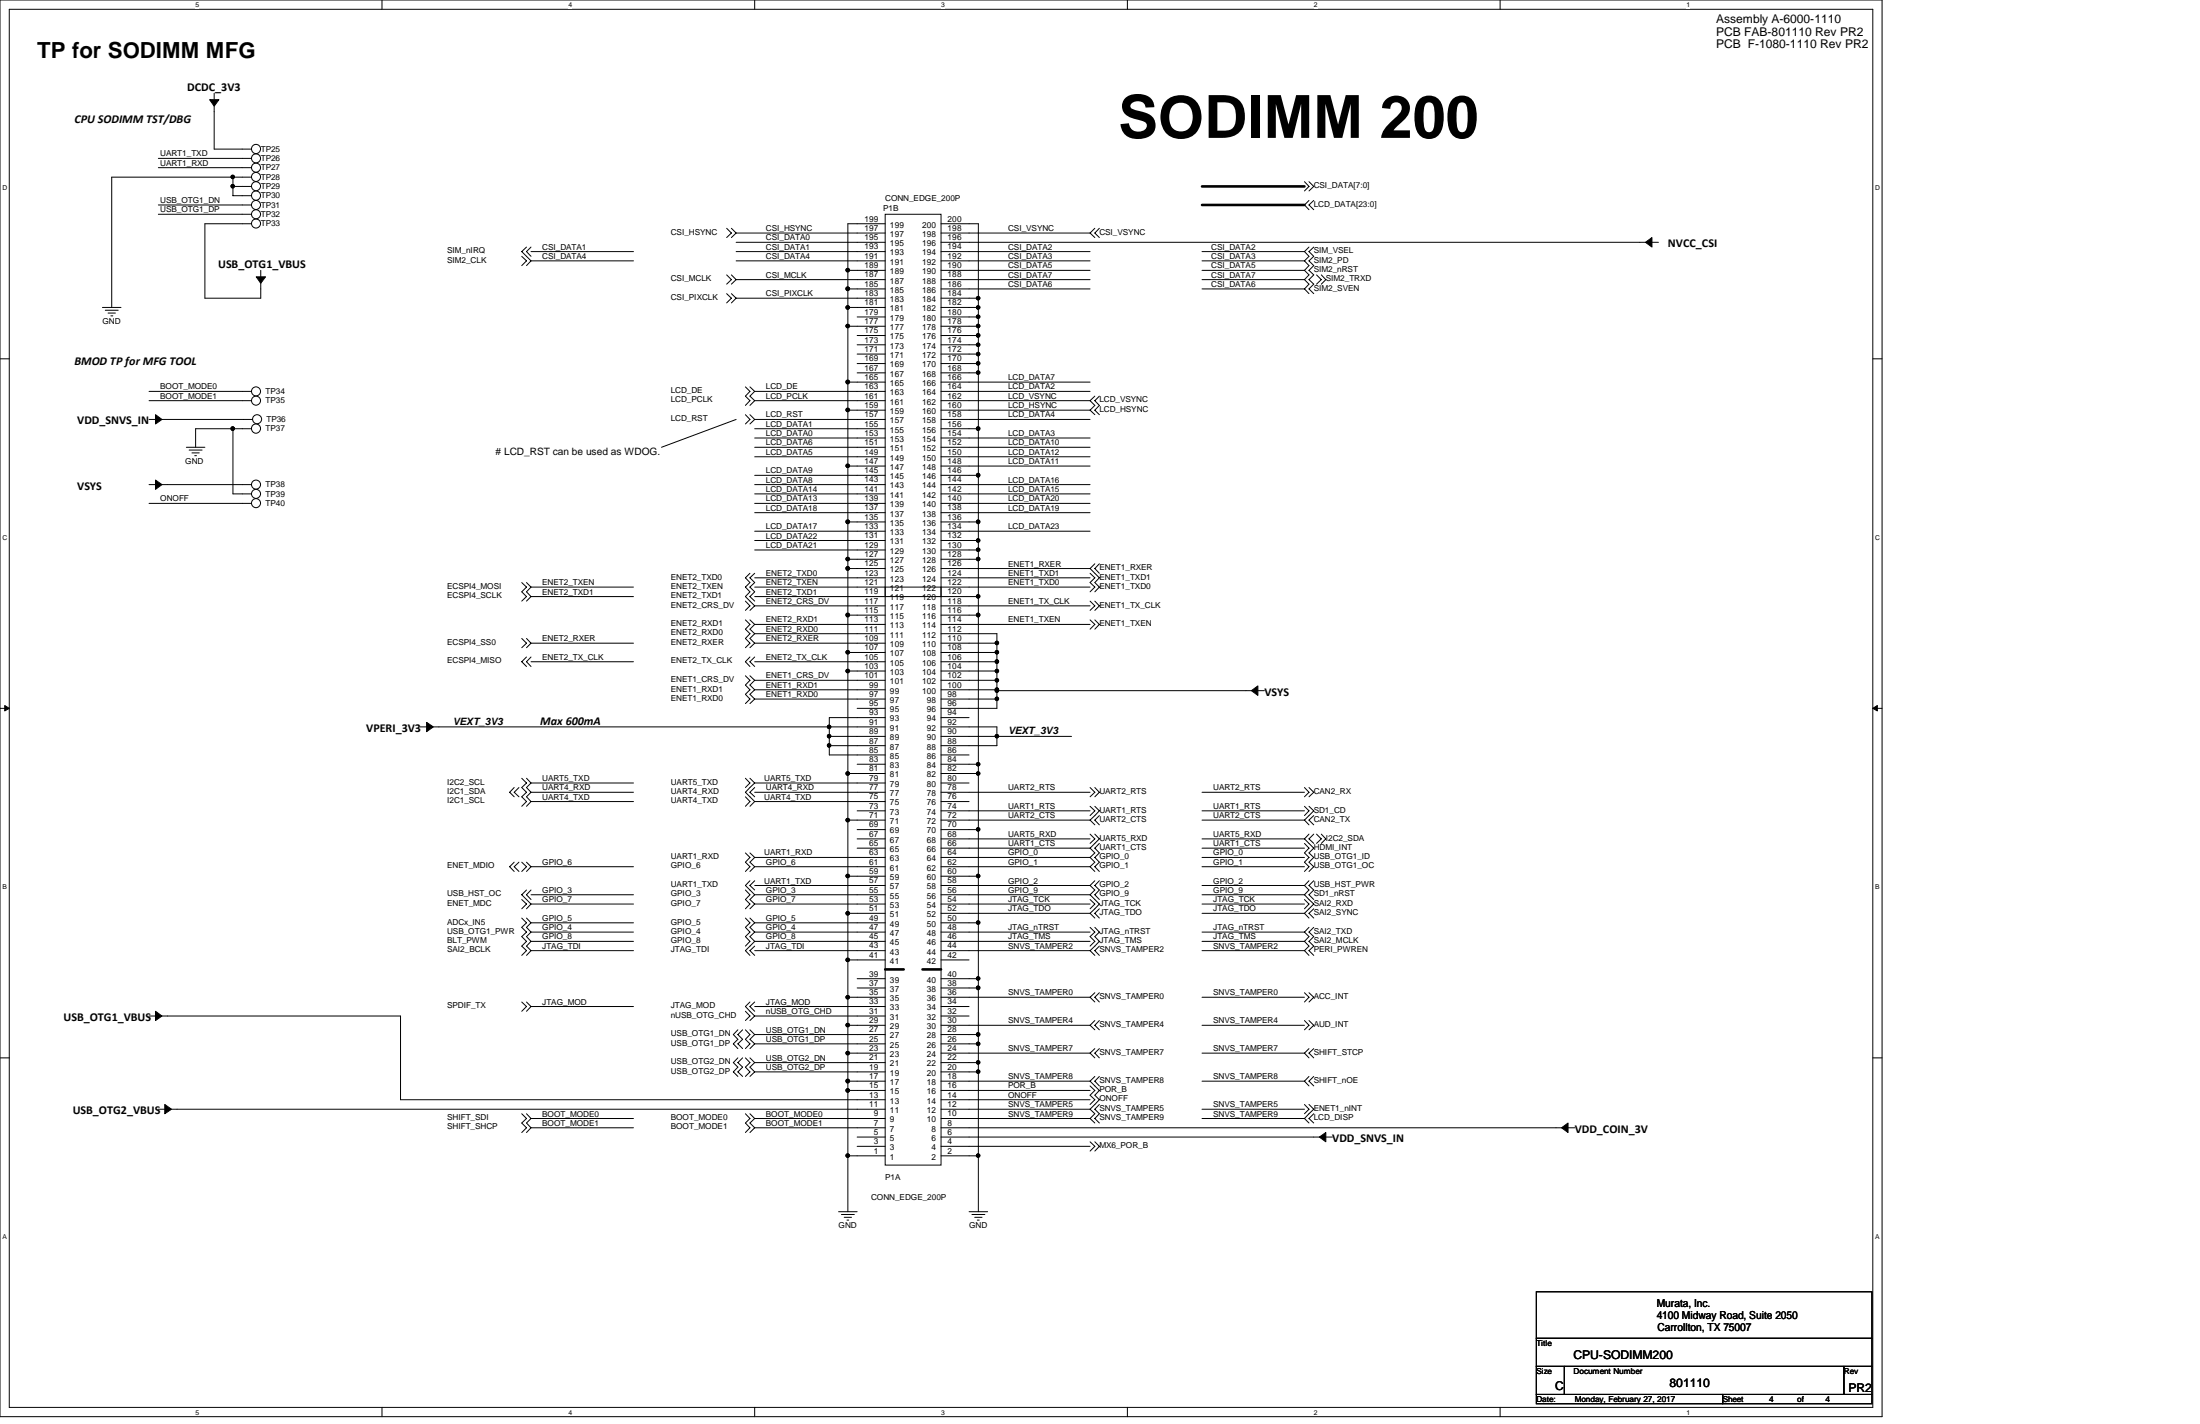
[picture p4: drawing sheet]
<svg xmlns="http://www.w3.org/2000/svg" width="432mm" height="279mm" viewBox="0 0 432 279" stroke-linecap="round" stroke-linejoin="round" font-family="sans-serif">
<path d="M0 0h369.4v278h-369.4zM1.8 1.8h365.8v274.3h-365.8z" fill="none" stroke="#000" stroke-width=".2"/>
<g fill="#fff">
<path d="M38.4 .2h.7v1.5h-.7z"/>
<path d="M38.4 276.4h.7v1.4h-.7z"/>
</g>
<path d="M75 0v1.8M75 276.1v1.9" fill="none" stroke="#000" stroke-width=".2"/>
<g fill="#fff">
<path d="M111.5 .2h.8v1.5h-.8z"/>
<path d="M111.5 276.4h.8v1.4h-.8z"/>
</g>
<path d="M148.1 0v1.8M148.1 276.1v1.9" fill="none" stroke="#000" stroke-width=".2"/>
<g fill="#fff">
<path d="M184.7 .2h.7v1.5h-.7z"/>
<path d="M184.7 276.4h.7v1.4h-.7z"/>
</g>
<path d="M221.3 0v1.8M221.3 276.1v1.9" fill="none" stroke="#000" stroke-width=".2"/>
<g fill="#fff">
<path d="M257.9 .2h.7v1.5h-.7z"/>
<path d="M257.9 276.4h.7v1.4h-.7z"/>
</g>
<path d="M294.4 0v1.8M294.4 276.1v1.9" fill="none" stroke="#000" stroke-width=".2"/>
<g fill="#fff">
<path d="M331 .2h.7v1.5h-.7z"/>
<path d="M331 276.4h.7v1.4h-.7z"/>
<path d="M.5 36.1h.9v1.5h-.9z"/>
<path d="M368 36.1h1v1.5h-1z"/>
<path d="M.5 104.7h.9v1.5h-.9z"/>
<path d="M368 104.7h1v1.5h-1z"/>
</g>
<path d="M0 70.4h1.8M367.6 70.4h1.8" fill="none" stroke="#000" stroke-width=".2"/>
<g fill="#fff">
<path d="M.5 173.3h.8v1.5h-.8z"/>
<path d="M368 173.3h.9v1.5h-.9z"/>
</g>
<path d="M0 139h1.8M367.6 139h1.8" fill="none" stroke="#000" stroke-width=".2"/>
<path d="M.9 138.4l.9 .6-.9 .5zM367.6 139l.9-.6v1.1z" fill="#000" stroke="#000" stroke-width=".2"/>
<g fill="#fff">
<path d="M.5 241.9h.8v1.4h-.8z"/>
<path d="M368 241.9h.9v1.4h-.9z"/>
</g>
<g fill="none" stroke="#000" stroke-width=".2">
<path d="M42 18.3v2M31.1 31.1h18.3M31.1 32.9h18.3M42 20.7v8.6h7.4M45.7 34.8v1.8h3.7M45.7 36.6v1.8h3.7M49.4 34.8h-27.5v25.5M256 35.6l.9 1-.9 .9M256.9 39.3l-.9 .9 .9 .9M256.9 35.6l1 1-1 .9M257.9 39.3l-1 .9 1 .9M31.1 42h18.3"/>
<path d="M31.1 40.2h18.3M49.4 43.9h-9.2v14.6h11v-3.1M51.2 53v2M102.4 50.3l.9 .9-.9 .9M103.3 48.5l-.9 .9 1.8 1.8M104.2 48.5l-.9 .9 .9 .9M104.2 51.2h20.1M104.2 49.4h20.1M104.2 51.2l-.9 .9M142.6 44.8l1 .9-1 .9M142.6 53.9l1 1-1 .9M142.6 57.6l1 .9-1 .9"/>
<path d="M143.6 44.8l.9 .9M143.6 53.9l.9 1M143.6 57.6l.9 .9M144.5 45.7l-.9 .9M144.5 54.9l-.9 .9M144.5 58.5l-.9 .9M144.5 58.5h29.2M144.5 45.7h29.2M144.5 51.2h29.2M144.5 54.9h29.2M144.5 49.4h29.2M144.5 47.5h29.2"/>
<path d="M173.7 42h11v75.1h-11zM173.7 56.7h-7.3v3.6M173.7 53h-7.3v3.7M173.7 43.9h-7.3v9.1M184.7 58.5h7.3v1.8M184.7 43.9h7.3v14.6M184.7 45.7h29.3M184.7 51.2h29.3M184.7 54.9h29.3M184.7 49.4h29.3M184.7 56.7h29.3M184.7 53h29.3"/>
<path d="M184.7 47.5h138.4M214 45.7l.9 .9M214.9 44.8l-.9 .9M215.8 44.8l-.9 .9 .9 .9M235.9 51.2h20.1M235.9 54.9h20.1M235.9 49.4h20.1M235.9 56.7h20.1M235.9 53h20.1M256 49.4l.9 .9-.9 .9M256 51.2l.9 .9-.9 .9M256 54.9l.9 .9-.9 .9"/>
<path d="M256 53l.9 .9-.9 1M256 56.7l.9 .9M256.9 48.5l-.9 .9M257.9 48.5l-1 .9 1 .9-1 .9 1 .9-1 .9 1 .9-1 1 1 .9-1 .9 1 .9M258.4 53.9l.9 1-.9 .9M259.3 53.9l.9 1-.9 .9M323.5 47.5h2M20.1 60.3h3.6M20.7 60.9h2.5M21.2 61.4h1.5M21.8 62h.3M29.3 78.6h20.1"/>
<path d="M29.3 76.8h20.1M146.3 75.9l.9 .9-.9 .9 .9 .9-.9 .9M147.2 75.9l.9 .9M148.1 78.6h25.6M148.1 76.8h25.6M148.1 76.8l-.9 .9 .9 .9M148.1 78.6l-.9 .9M166.4 60.3v20.2M166.4 64h7.3M166.4 60.3h7.3M166.4 75h7.3M168.2 62.2h5.5"/>
<path d="M168.2 67.7h5.5M168.2 65.8h5.5M168.2 73.2h5.5M168.2 71.3h5.5M168.2 69.5h5.5M184.7 73.2h7.3v10.9M184.7 71.3h7.3v1.9M184.7 69.5h7.3v1.8M184.7 60.3h7.3v1.9M184.7 78.6h29.3M184.7 76.8h29.3M184.7 75h29.3"/>
<path d="M184.7 62.2h7.3M184.7 67.7h7.3M184.7 65.8h7.3M192 62.2v7.3M192 64h-7.3M214 78.6l.9 .9-.9 1M214.9 77.7l-.9 .9M215.8 77.7l-.9 .9 .9 .9-.9 1 .9 .9M29.3 82.3h2M29.3 95.1h2M29.3 98.8h20.1M31.6 82.3h18"/>
<path d="M31.6 95.1h17.8M36.6 87.8h3.6M37.1 88.3h2.6M37.7 88.9h1.4M38.2 89.4h.4M45.7 84.1v12.8h3.7M49.4 84.1h-11v3.7M144.5 82.3l-14.7 5.5M146.3 81.4l.9 .9-.9 .9M147.2 81.4l.9 .9M148.1 82.3h25.6M148.1 84.1h25.6"/>
<path d="M148.1 95.1h25.6M148.1 96.9h25.6M148.1 98.8h25.6M148.1 85.9h25.6M148.1 89.6h25.6M148.1 93.3h25.6M148.1 87.8h25.6M148.1 82.3l-.9 .9M173.7 80.5h-7.3v10.9M173.7 91.4h-7.3v11M184.7 84.1h7.3v9.2M184.7 93.3h7.3v9.1"/>
<path d="M184.7 82.3h29.3M184.7 95.1h29.3M184.7 96.9h29.3M184.7 98.8h29.3M184.7 80.5h29.3M184.7 85.9h29.3M184.7 89.6h29.3M184.7 91.4h29.3M184.7 87.8h29.3M214 80.5l.9 .9M102.4 114.3l.9 .9-.9 .9 .9 1-.9 .8M103.3 114.3l.9 .9"/>
<path d="M104.2 115.2h20.1M104.2 117.1h20.1M104.2 115.2l-.9 .9 .9 1M104.2 117.1l-.9 .8M146.3 117.9l.9 1-.9 .9M147.2 112.5l-.9 .9 .9 .9-.9 .9 .9 .9-.9 1 1.8 1.8M148.1 112.5l-.9 .9 .9 .9-.9 .9 .9 .9-.9 1 .9 .8M148.1 100.6h25.6M148.1 113.4h25.6M148.1 115.2h25.6M148.1 118.9h25.6M148.1 117.1h25.6"/>
<path d="M148.1 104.2h25.6M148.1 107.9h25.6M148.1 106h25.6M148.1 118.9l-.9 .9M166.4 111.6v9.1M166.4 111.6h7.3M173.7 115.2h11v113.4h-11zM173.7 102.4h-7.3v7.3M173.7 109.7h-7.3v1.9M184.7 102.4h7.3v3.6M184.7 106h7.3v1.9M184.7 100.6h29.3"/>
<path d="M184.7 111.6h29.3M184.7 113.4h29.3M184.7 115.2h29.3M184.7 118.9h29.3M184.7 109.7h7.3M184.7 117.1h7.3M184.7 104.2h29.3M192 107.9h-7.3M192 107.9v43.9M214 111.6l1.8 1.8-.9 .9 .9 .9-.9 .9M214 112.5l.9 .9-.9 .9 .9 .9-.9 .9M214 117.9l.9 1-.9 .9"/>
<path d="M214.9 110.6l-.9 1M214.9 117.9l.9 1-.9 .9M215.8 110.6l-.9 1 .9 .9M102.4 125.3l.9 .9-.9 .9M103.3 128.9l-.9 .9 .9 1M103.3 125.3l.9 .9M104.2 128.9l-.9 .9 .9 1M104.2 129.8h20.1M104.2 126.2h20.1M104.2 126.2l-.9 .9M146.3 132.6l.9 .9-.9 .9 .9 .9-.9 .9 .9 1-.9 .8M146.3 121.6l.9 .9-.9 1 .9 .8-.9 1 .9 .9-.9 .9"/>
<path d="M147.2 128.9l-.9 .9 .9 1M147.2 132.6l.9 .9M147.2 121.6l.9 .9M148.1 128.9l-.9 .9 .9 1M148.1 135.3h25.6M148.1 122.5h25.6M148.1 137.2h25.6M148.1 129.8h25.6M148.1 133.5h25.6M148.1 126.2h25.6M148.1 124.3h25.6M148.1 135.3l-.9 .9 .9 1"/>
<path d="M148.1 137.2l-.9 .8M148.1 133.5l-.9 .9 .9 .9M148.1 124.3l-.9 1 .9 .9M148.1 126.2l-.9 .9M148.1 122.5l-.9 1 .9 .8M168.2 139h5.5M173.7 120.7h-7.3v7.3M173.7 128h-7.3v3.7M173.7 131.7h-7.3v20.1M184.7 135.3h11M184.7 122.5h29.3M184.7 124.3h11v14.7h-11"/>
<path d="M184.7 137.2h11M184.7 120.7h7.3M184.7 128h11M184.7 129.8h11M184.7 131.7h11M184.7 133.5h11M184.7 126.2h11M195.7 135.5h50.1M214 121.6l.9 .9-.9 .9M214.9 121.6l.9 .9-.9 .9M246.2 135.5h2M82.5 142.6h2"/>
<path d="M84.8 142.6h88.9M100.9 154.5l-.9 1 .9 .8M101.9 154.5l-1 1 1 .8M102.4 152.7l.9 .9-.9 .9 .9 1-.9 .8 .9 1-.9 .9M103.3 152.7l.9 .9M104.2 157.3h20.1M104.2 153.6h20.1M104.2 155.5h20.1M104.2 153.6l-.9 .9 .9 1M104.2 155.5l-.9 .8 .9 1M104.2 157.3l-.9 .9M146.3 156.3l.9 1-.9 .9"/>
<path d="M146.3 152.7l.9 .9-.9 .9M147.2 152.7l.9 .9M148.1 154.5l-.9 1 .9 .8M148.1 157.3h25.6M148.1 153.6h25.6M148.1 155.5h25.6M148.1 153.6l-1.8 1.9 1.8 1.8M148.1 157.3l-.9 .9M162.8 146.3h10.9M162.8 144.5h10.9M168.2 159.1h5.5M168.2 149.9h5.5"/>
<path d="M173.7 151.8h-7.3v9.1M173.7 140.8h-10.9v7.3h10.9M184.7 151.8h7.3v11M184.7 142.6h11v1.9h-11M184.7 157.3h5.5M184.7 153.6h5.5M184.7 159.1h29.3M184.7 155.5h29.3M184.7 148.1h5.5M184.7 149.9h7.3M184.7 140.8h5.5M210.3 144.5h-14.6v1.8h-11"/>
<path d="M214 154.5l.9 1-.9 .8M214 158.2l.9 .9-.9 .9M214.9 154.5l.9 1-.9 .8M214.9 158.2l.9 .9-1.8 1.8M235.9 159.1h20.1M235.9 155.5h20.1M256 158.2l.9 .9-.9 .9M256 154.5l.9 1-.9 .8M256.9 158.2l1 .9-1.9 1.8M256.9 154.5l1 1-1 .8M100.9 169.2l-.9 .9 .9 .9M101.9 169.2l-1 .9 1 .9"/>
<path d="M102.4 176.5l.9 .9-.9 .9M102.4 169.2l.9 .9-.9 .9M103.3 174.6l-.9 1 1.8 1.8M103.3 169.2l.9 .9M104.2 174.6l-.9 1 .9 .9M104.2 177.4h20.1M104.2 175.6h20.1M104.2 170.1h20.1M104.2 177.4l-.9 .9M104.2 170.1l-.9 .9M146.3 174.6l.9 1-.9 .9 .9 .9-.9 .9M146.3 167.4l.9 .8-.9 1 .9 .9-.9 .9"/>
<path d="M147.2 172.8l-.9 .9 1.8 1.9M147.2 167.4l.9 .8M148.1 172.8l-.9 .9 .9 .9M148.1 177.4h25.6M148.1 175.6h25.6M148.1 168.2h25.6M148.1 170.1h25.6M148.1 173.7h25.6M148.1 175.6l-.9 .9 .9 .9M148.1 177.4l-.9 .9M148.1 168.2l-.9 1 .9 .9M148.1 170.1l-.9 .9"/>
<path d="M168.2 166.4h5.5M168.2 164.6h5.5M168.2 162.8h5.5M173.7 160.9h-7.3v11M173.7 171.9h-7.3v7.3M173.7 179.2h-7.3v9.1M184.7 162.8h7.3v9.1M184.7 171.9h7.3v9.2M184.7 177.4h29.3M184.7 175.6h29.3M184.7 166.4h29.3M184.7 160.9h29.3"/>
<path d="M184.7 179.2h29.3M184.7 168.2h29.3M184.7 170.1h29.3M184.7 173.7h29.3M184.7 164.6h29.3M214 160.9l.9 .9M214 166.4l.9 .9-.9 .9M214 168.2l.9 1-.9 .9M214 170.1l.9 .9M214 173.7l.9 .9-.9 1M214 175.6l1.8 1.8-1.8 1.8M214 179.2l.9 .9"/>
<path d="M214 176.5l.9 .9-.9 .9M214 163.7l.9 .9-.9 .9M214.9 172.8l-.9 .9M214.9 163.7l.9 .9-1.8 1.8M215.8 160l-.9 .9 .9 .9M215.8 165.5l-.9 .9 .9 .9-.9 .9 .9 1-.9 .9 .9 .9M215.8 172.8l-.9 .9 .9 .9-.9 1 .9 .9M215.8 178.3l-.9 .9 .9 .9M235.9 177.4h20.1M235.9 175.6h20.1M235.9 166.4h20.1M235.9 160.9h20.1"/>
<path d="M235.9 179.2h20.1M235.9 168.2h20.1M235.9 170.1h20.1M235.9 173.7h20.1M235.9 164.6h20.1M256 165.5l.9 .9-.9 .9 .9 .9-.9 1 .9 .9-.9 .9M256 176.5l.9 .9-.9 .9M256 164.6l1.9 1.8-1 .9 1 .9-1 1 1 .9-1 .9M256 160.9l.9 .9M256 175.6l1.9 1.8-1.9 1.8M256 179.2l.9 .9M256 173.7l.9 .9-.9 1"/>
<path d="M256.9 172.8l-.9 .9M256.9 163.7l-.9 .9M257.9 160l-1 .9 1 .9M257.9 178.3l-1 .9 1 .9M257.9 172.8l-1 .9 1 .9-1 1 1 .9M257.9 163.7l-1 .9 1 .9M258.4 163.7l.9 .9-.9 .9M259.3 163.7l.9 .9-.9 .9M29.3 199.4h2M31.6 199.4h47v16.4h95.1M102.4 180.1l.9 1-.9 .9 .9 .9-.9 .9 .9 .9-.9 .9 .9 .9-.9 1M102.4 196.6l.9 .9-.9 .9"/>
<path d="M103.3 196.6l.9 .9M103.3 180.1l.9 1M104.2 197.5h20.1M104.2 186.5h20.1M104.2 184.7h20.1M104.2 182.9h20.1M104.2 181.1h20.1M104.2 184.7l-.9 .9 .9 .9M104.2 186.5l-.9 1M104.2 197.5l-.9 .9M104.2 181.1l-.9 .8 .9 1M104.2 182.9l-.9 .9 .9 .9"/>
<path d="M146.3 180.1l.9 1-.9 .9 .9 .9-.9 .9 .9 .9-.9 .9M146.3 198.4l.9 1-.9 .8M147.2 196.6l-.9 .9 1.8 1.9M147.2 180.1l.9 1M148.1 196.6l-.9 .9 .9 .9M148.1 185.6l-.9 .9 .9 1M148.1 197.5h25.6M148.1 186.5h25.6M148.1 184.7h25.6M148.1 182.9h25.6M148.1 181.1h25.6M148.1 199.4h25.6"/>
<path d="M148.1 184.7l-1.8 1.8 .9 1M148.1 182.9l-.9 .9 .9 .9M148.1 181.1l-.9 .9 .9 .9M148.1 199.4l-.9 .8M168.2 193.8h5.5M168.2 192h5.5M173.7 188.3h-7.3v7.4M173.7 195.7h-7.3v5.5M184.7 181.1h7.3v10.9M184.7 192h7.3v1.8M184.7 193.8h7.3v9.2M184.7 197.5h5.5"/>
<path d="M184.7 186.5h29.3M184.7 184.7h29.3M184.7 182.9h29.3M184.7 199.4h5.5M184.7 195.7h29.3M184.7 188.3h5.5M214 186.5l.9 1M214 195.7l.9 .9M214 182l.9 .9-.9 .9 .9 .9-.9 .9M214.9 194.8l-.9 .9M214.9 182l.9 .9-.9 .9 .9 .9-1.8 1.8M215.8 185.6l-.9 .9 .9 1"/>
<path d="M215.8 194.8l-.9 .9 .9 .9M235.9 186.5h20.1M235.9 184.7h20.1M235.9 182.9h20.1M235.9 195.7h20.1M256 194.8l.9 .9-.9 .9M256 182.9l.9 .9-.9 .9M256 184.7l.9 .9-.9 .9M256 186.5l.9 1M256.9 182l-.9 .9M256.9 194.8l1 .9-1 .9M257.9 182l-1 .9 1 .9-1 .9 1 .9-1 .9 1 1"/>
<path d="M0 207.6h1.8M31.1 217.6h2M33.4 217.6h140.3M102.4 218.5l.9 1-.9 .8 .9 1-.9 .9M103.3 218.5l.9 1M104.2 219.5h20.1M104.2 219.5l-.9 .8 .9 1M144.8 207.6l-.9 .9 .9 .9-.9 .9 .9 .9M144.8 202.1l-.9 .9 .9 .9-.9 .9 .9 .9M145.8 207.6l-1 .9 1 .9-1 .9 1 .9M145.8 202.1l-1 .9 1 .9-1 .9 1 .9M146.3 218.5l.9 1-.9 .8 .9 1-.9 .9"/>
<path d="M146.3 207.6l.9 .9-.9 .9 .9 .9-.9 .9M146.3 202.1l.9 .9-.9 .9 .9 .9-.9 .9M147.2 218.5l.9 1M147.2 207.6l.9 .9M147.2 202.1l.9 .9M148.1 219.5h25.6M148.1 210.3h25.6M148.1 208.5h25.6M148.1 204.8h25.6M148.1 203h25.6M148.1 219.5l-.9 .8 .9 1M148.1 210.3l-.9 .9"/>
<path d="M148.1 208.5l-.9 .9 .9 .9M148.1 204.8l-.9 .9M148.1 203l-.9 .9 .9 .9M166.4 206.6v5.5M166.4 214v23.7M166.4 206.6h7.3M166.4 214h7.3M173.7 201.2h-7.3v5.4M173.7 212.1h-7.3v1.9M184.7 208.5h7.3v1.8M184.7 210.3h7.3v16.5M184.7 203h7.3v1.8"/>
<path d="M184.7 204.8h7.3v3.7M184.7 217.6h29.3M184.7 219.5h29.3M184.7 206.6h29.3M184.7 215.8h29.3M184.7 214h29.3M184.7 201.2h29.3M184.7 212.1h29.3M214 201.2l.9 .9M214 206.6l.9 1M214 212.1l1.8 1.9-.9 .9 .9 .9-1.8 1.8M214 217.6l.9 .9"/>
<path d="M214 219.5l.9 .8M214 213.1l.9 .9-.9 .9 .9 .9-.9 .9M214.9 200.2l-.9 1M214.9 205.7l-.9 .9M214.9 211.2l-.9 .9M214.9 218.5l-.9 1M215.8 200.2l-.9 1 .9 .9M215.8 205.7l-.9 .9 .9 1M215.8 211.2l-.9 .9 .9 1M215.8 216.7l-.9 .9 .9 .9M215.8 218.5l-.9 1 .9 .8M235.9 217.6h20.1"/>
<path d="M235.9 219.5h20.1M235.9 206.6h20.1M235.9 201.2h20.1M235.9 212.1h20.1M256 200.2l.9 1-.9 .9M256 216.7l.9 .9-.9 .9M256 206.6l.9 1M256 212.1l.9 1M256 219.5l.9 .8M256.9 205.7l-.9 .9M256.9 211.2l-.9 .9M256.9 218.5l-.9 1"/>
<path d="M256.9 200.2l1 1-1 .9M256.9 216.7l1 .9-1 .9M257.9 205.7l-1 .9 1 1M257.9 211.2l-1 .9 1 1M257.9 218.5l-1 1 1 .8M367.6 207.6h1.8M104.2 221.3h20.1M104.2 221.3l-.9 .9M148.1 221.3h25.6M148.1 221.3l-.9 .9M164.6 237.7h3.6M165.1 238.3h2.6"/>
<path d="M165.7 238.8h1.4M166.2 239.4h.4M166.4 226.8h7.3M168.2 223.1h5.5M168.2 224.9h5.5M184.7 221.3h122M184.7 226.8h7.3M184.7 223.1h74.4M184.7 224.9h29.3M190.2 237.7h3.6M190.8 238.3h2.5M191.3 238.8h1.4"/>
<path d="M191.8 239.4h.4M192 226.8v10.9M214 224l.9 .9-.9 1M214.9 224l.9 .9-.9 1M259.5 223.1h2M307 221.3h2.1M301.5 253.5h65.9v9.1h-65.9zM301.5 268.1h5.5v5.5h-5.5zM301.5 262.6h65.9v5.5h-65.9zM301.5 273.6h36.6v1.8h-36.6zM307 268.1h54.9v5.5h-54.9zM338.1 273.6h29.3v1.8h-29.3z"/>
<path d="M361.9 268.1h5.5v5.5h-5.5z"/>
<circle cx="50.2" cy="29.2" r=".9"/>
<circle cx="50.2" cy="38.4" r=".9"/>
<circle cx="50.3" cy="32.9" r=".89"/>
<circle cx="50.3" cy="31.1" r=".89"/>
<circle cx="50.3" cy="34.7" r=".89"/>
<circle cx="50.3" cy="36.5" r=".89"/>
<circle cx="50.2" cy="40.2" r=".89"/>
<circle cx="50.3" cy="43.9" r=".89"/>
<circle cx="50.3" cy="42" r=".89"/>
<circle cx="50.3" cy="78.6" r=".89"/>
<circle cx="50.3" cy="76.8" r=".89"/>
<circle cx="50.2" cy="84.1" r=".9"/>
<circle cx="50.3" cy="95.1" r=".89"/>
<circle cx="50.3" cy="98.7" r=".89"/>
<circle cx="50.3" cy="96.9" r=".89"/>
<circle cx="50.5" cy="82.3" r=".89"/>
</g>
<g fill="#000" stroke="#000" stroke-width=".2">
<path d="M41.1 19.6h1.9l-1 1.2zM50.3 54.3h1.8l-.9 1.3zM323 47.5l1.2-.9v1.9zM30.5 81.4l1.3 .9-1.3 .9zM30.5 94.2l1.3 .9-1.3 .9zM245.6 135.5l1.3-.9v1.8zM83.7 141.7l1.3 .9-1.3 1zM30.5 198.4l1.3 1-1.3 .8zM32.3 216.7l1.4 .9-1.4 .9zM259 223.1l1.2-.9v1.8zM306.5 221.3l1.3-1v1.9z"/>
<circle cx="45.7" cy="36.5" r=".34"/>
<circle cx="45.7" cy="34.7" r=".34"/>
<circle cx="166.4" cy="56.7" r=".37"/>
<circle cx="166.4" cy="53" r=".36"/>
<circle cx="192" cy="58.5" r=".34"/>
<circle cx="166.4" cy="74.9" r=".37"/>
<circle cx="166.4" cy="60.3" r=".36"/>
<circle cx="166.4" cy="64" r=".36"/>
<circle cx="192" cy="65.8" r=".35"/>
<circle cx="192" cy="60.3" r=".34"/>
<circle cx="192" cy="69.5" r=".34"/>
<circle cx="192" cy="73.1" r=".34"/>
<circle cx="192" cy="62.1" r=".34"/>
<circle cx="192" cy="71.3" r=".34"/>
<circle cx="192" cy="67.6" r=".34"/>
<circle cx="192" cy="64" r=".34"/>
<circle cx="45.7" cy="84.1" r=".35"/>
<circle cx="166.4" cy="80.4" r=".36"/>
<circle cx="166.4" cy="91.4" r=".36"/>
<circle cx="192" cy="93.2" r=".35"/>
<circle cx="192" cy="84.1" r=".35"/>
<circle cx="166.4" cy="111.5" r=".37"/>
<circle cx="166.4" cy="102.4" r=".37"/>
<circle cx="166.4" cy="109.7" r=".36"/>
<circle cx="192" cy="102.4" r=".35"/>
<circle cx="192" cy="106" r=".34"/>
<circle cx="192" cy="109.7" r=".34"/>
<circle cx="192" cy="107.9" r=".34"/>
<circle cx="192" cy="117" r=".34"/>
<circle cx="166.4" cy="120.7" r=".37"/>
<circle cx="166.4" cy="131.7" r=".36"/>
<circle cx="166.4" cy="128" r=".36"/>
<circle cx="192" cy="120.7" r=".35"/>
<circle cx="195.6" cy="135.5" r=".35"/>
<circle cx="195.6" cy="129.8" r=".35"/>
<circle cx="195.7" cy="126.2" r=".34"/>
<circle cx="195.7" cy="131.7" r=".34"/>
<circle cx="195.7" cy="128" r=".34"/>
<circle cx="195.7" cy="137.1" r=".34"/>
<circle cx="195.7" cy="133.5" r=".34"/>
<circle cx="195.7" cy="135.3" r=".34"/>
<circle cx="162.7" cy="146.3" r=".34"/>
<circle cx="162.7" cy="144.4" r=".34"/>
<circle cx="162.7" cy="142.6" r=".34"/>
<circle cx="166.4" cy="151.8" r=".36"/>
<circle cx="192" cy="151.8" r=".34"/>
<circle cx="192" cy="149.9" r=".34"/>
<circle cx="195.7" cy="144.4" r=".34"/>
<circle cx="166.4" cy="179.2" r=".36"/>
<circle cx="166.4" cy="171.9" r=".36"/>
<circle cx="166.4" cy="160.9" r=".36"/>
<circle cx="192" cy="171.9" r=".34"/>
<circle cx="192" cy="162.7" r=".34"/>
<circle cx="166.4" cy="188.3" r=".36"/>
<circle cx="166.4" cy="195.7" r=".36"/>
<circle cx="192" cy="193.8" r=".35"/>
<circle cx="192" cy="192" r=".34"/>
<circle cx="192" cy="181" r=".34"/>
<circle cx="166.4" cy="212.1" r=".37"/>
<circle cx="166.4" cy="206.6" r=".36"/>
<circle cx="166.4" cy="214" r=".36"/>
<circle cx="166.4" cy="201.1" r=".36"/>
<circle cx="192" cy="203" r=".35"/>
<circle cx="192" cy="208.4" r=".34"/>
<circle cx="192" cy="204.8" r=".34"/>
<circle cx="192" cy="210.3" r=".34"/>
<circle cx="166.4" cy="226.7" r=".36"/>
<circle cx="192" cy="226.7" r=".34"/>
</g>
<path d="M235.9 36.6h20.1M235.9 40.2h20.1M173.7 190.2h3.7M181.1 190.2h3.6" fill="none" stroke="#000" stroke-width=".51"/>
<text font-size="11.7" x="219.5" y="27.1">SODIMM 200</text>
<text font-size="4.4" x="7.3" y="11.3">TP for SODIMM MFG</text>
<g font-size="2.4">
<text x="336.8" y="4.6">Assembly A-6000-1110</text>
<text x="336.8" y="7">PCB FAB-801110 Rev PR2</text>
<text x="336.8" y="9.5">PCB F-1080-1110 Rev PR2</text>
<text x="36.7" y="17.8">DCDC_3V3</text>
<text x="14.6" y="24.2">CPU SODIMM TST/DBG</text>
<text x="42.8" y="52.5">USB_OTG1_VBUS</text>
<text x="327.4" y="48.5">NVCC_CSI</text>
<text x="14.6" y="71.7">BMOD TP for MFG TOOL</text>
<text x="15.2" y="83.3">VDD_SNVS_IN</text>
<text x="15.2" y="96.1">VSYS</text>
<text x="248.2" y="136.5">VSYS</text>
<text x="71.9" y="143.6">VPERI_3V3</text>
<text x="106" y="142.2">Max 600mA</text>
<text x="12.4" y="200.3">USB_OTG1_VBUS</text>
<text x="14.3" y="218.6">USB_OTG2_VBUS</text>
<text x="261.5" y="224.1">VDD_SNVS_IN</text>
<text x="309.1" y="222.2">VDD_COIN_3V</text>
<text x="308.9" y="266.7">CPU-SODIMM200</text>
<text x="305.2" y="272.7">C</text>
<text x="327.7" y="272.1">801110</text>
<text x="362.8" y="273.2">PR2</text>
</g>
<g font-size="2.2">
<text x="325.2" y="256.5">Murata, Inc.</text>
<text x="325.2" y="258.7">4100 Midway Road, Suite 2050</text>
<text x="325.3" y="261.1">Carrollton, TX 75007</text>
</g>
<g font-size="2">
<text x="97.3" y="89.2"># LCD_RST can be used as WDOG.</text>
<text x="88.9" y="142.2">VEXT_3V3</text>
<text x="197.9" y="144.1">VEXT_3V3</text>
</g>
<g font-size="1.6">
<text x="51.2" y="29.8">TP25</text>
<text x="31.5" y="30.7">UART1_TXD</text>
<text x="31.5" y="32.5">UART1_RXD</text>
<text x="51.2" y="33.4">TP27</text>
<text x="51.2" y="31.6">TP26</text>
<text x="51.2" y="35.3">TP28</text>
<text x="31.5" y="39.8">USB_OTG1_DN</text>
<text x="31.5" y="41.7">USB_OTG1_DP</text>
<text x="51.2" y="38.9">TP30</text>
<text x="51.2" y="40.8">TP31</text>
<text x="51.2" y="37.1">TP29</text>
<text x="173.4" y="41.3">P1B</text>
<text x="173.7" y="39.5">CONN_EDGE_200P</text>
<text x="257.9" y="36.9">CSI_DATA[7:0]</text>
<text x="257.9" y="40.6">LCD_DATA[23:0]</text>
<text x="51.2" y="44.4">TP33</text>
<text x="51.2" y="42.6">TP32</text>
<text x="131.7" y="46.1">CSI_HSYNC</text>
<text x="150.3" y="45.3">CSI_HSYNC</text>
<text x="150.3" y="47.2">CSI_DATA0</text>
<text x="169.7" y="47.1">195</text>
<text x="169.7" y="45.3">197</text>
<text x="169.7" y="43.5">199</text>
<text x="174.7" y="46.5">197</text>
<text x="174.7" y="44.7">199</text>
<text x="181" y="46.5">198</text>
<text x="181" y="44.7">200</text>
<text x="186" y="47.1">196</text>
<text x="186" y="45.3">198</text>
<text x="186" y="43.5">200</text>
<text x="197.9" y="45.3">CSI_VSYNC</text>
<text x="215.8" y="46.1">CSI_VSYNC</text>
<text x="87.8" y="51.5">SIM2_CLK</text>
<text x="87.8" y="49.7">SIM_nIRQ</text>
<text x="106.4" y="49">CSI_DATA1</text>
<text x="106.4" y="50.8">CSI_DATA4</text>
<text x="150.3" y="50.8">CSI_DATA4</text>
<text x="150.3" y="49">CSI_DATA1</text>
<text x="169.7" y="52.6">189</text>
<text x="169.7" y="50.8">191</text>
<text x="169.7" y="48.9">193</text>
<text x="174.7" y="53.8">189</text>
<text x="174.7" y="51.9">191</text>
<text x="174.7" y="50.1">193</text>
<text x="174.7" y="48.3">195</text>
<text x="181" y="53.8">190</text>
<text x="181" y="51.9">192</text>
<text x="181" y="50.1">194</text>
<text x="181" y="48.3">196</text>
<text x="186" y="52.6">190</text>
<text x="186" y="50.8">192</text>
<text x="186" y="48.9">194</text>
<text x="197.9" y="50.8">CSI_DATA3</text>
<text x="197.9" y="49">CSI_DATA2</text>
<text x="197.9" y="52.7">CSI_DATA5</text>
<text x="237.7" y="49">CSI_DATA2</text>
<text x="237.7" y="50.8">CSI_DATA3</text>
<text x="237.7" y="52.7">CSI_DATA5</text>
<text x="257.9" y="49.7">SIM_VSEL</text>
<text x="257.9" y="51.5">SIM2_PD</text>
<text x="257.9" y="53.4">SIM2_nRST</text>
<text x="131.7" y="55.2">CSI_MCLK</text>
<text x="131.7" y="58.8">CSI_PIXCLK</text>
<text x="150.3" y="54.5">CSI_MCLK</text>
<text x="150.3" y="58.1">CSI_PIXCLK</text>
<text x="169.7" y="59.9">181</text>
<text x="169.7" y="58.1">183</text>
<text x="169.7" y="56.3">185</text>
<text x="169.7" y="54.4">187</text>
<text x="174.7" y="59.3">183</text>
<text x="174.7" y="57.4">185</text>
<text x="174.7" y="55.6">187</text>
<text x="181" y="59.3">184</text>
<text x="181" y="57.4">186</text>
<text x="181" y="55.6">188</text>
<text x="186" y="59.9">182</text>
<text x="186" y="58.1">184</text>
<text x="186" y="56.3">186</text>
<text x="186" y="54.4">188</text>
<text x="197.9" y="56.3">CSI_DATA6</text>
<text x="197.9" y="54.5">CSI_DATA7</text>
<text x="237.7" y="54.5">CSI_DATA7</text>
<text x="237.7" y="56.3">CSI_DATA6</text>
<text x="257.9" y="57">SIM2_SVEN</text>
<text x="260.2" y="55.2">SIM2_TRXD</text>
<text x="20.1" y="63.6">GND</text>
<text x="169.7" y="65.4">175</text>
<text x="169.7" y="63.6">177</text>
<text x="169.7" y="61.8">179</text>
<text x="174.7" y="64.8">177</text>
<text x="174.7" y="62.9">179</text>
<text x="174.7" y="61.1">181</text>
<text x="181" y="64.8">178</text>
<text x="181" y="62.9">180</text>
<text x="181" y="61.1">182</text>
<text x="186" y="65.4">176</text>
<text x="186" y="63.6">178</text>
<text x="186" y="61.8">180</text>
<text x="169.7" y="70.9">169</text>
<text x="169.7" y="69">171</text>
<text x="169.7" y="67.2">173</text>
<text x="174.7" y="70.2">171</text>
<text x="174.7" y="68.4">173</text>
<text x="174.7" y="66.6">175</text>
<text x="181" y="70.2">172</text>
<text x="181" y="68.4">174</text>
<text x="181" y="66.6">176</text>
<text x="186" y="70.9">170</text>
<text x="186" y="69">172</text>
<text x="186" y="67.2">174</text>
<text x="31.5" y="76.4">BOOT_MODE0</text>
<text x="52.1" y="77.3">TP34</text>
<text x="131.7" y="77.1">LCD_DE</text>
<text x="150.3" y="76.4">LCD_DE</text>
<text x="169.7" y="76.4">163</text>
<text x="169.7" y="74.5">165</text>
<text x="169.7" y="72.7">167</text>
<text x="174.7" y="77.6">163</text>
<text x="174.7" y="75.7">165</text>
<text x="174.7" y="73.9">167</text>
<text x="174.7" y="72.1">169</text>
<text x="181" y="77.6">164</text>
<text x="181" y="75.7">166</text>
<text x="181" y="73.9">168</text>
<text x="181" y="72.1">170</text>
<text x="186" y="76.4">164</text>
<text x="186" y="74.5">166</text>
<text x="186" y="72.7">168</text>
<text x="197.9" y="76.4">LCD_DATA2</text>
<text x="197.9" y="74.6">LCD_DATA7</text>
<text x="31.5" y="78.2">BOOT_MODE1</text>
<text x="52.1" y="79.2">TP35</text>
<text x="52.3" y="82.8">TP36</text>
<text x="131.7" y="82.6">LCD_RST</text>
<text x="131.7" y="79">LCD_PCLK</text>
<text x="150.3" y="83.7">LCD_DATA1</text>
<text x="150.3" y="81.9">LCD_RST</text>
<text x="150.3" y="78.2">LCD_PCLK</text>
<text x="169.7" y="83.7">155</text>
<text x="169.7" y="81.9">157</text>
<text x="169.7" y="80.1">159</text>
<text x="169.7" y="78.2">161</text>
<text x="174.7" y="83.1">157</text>
<text x="174.7" y="81.2">159</text>
<text x="174.7" y="79.4">161</text>
<text x="181" y="83.1">158</text>
<text x="181" y="81.2">160</text>
<text x="181" y="79.4">162</text>
<text x="186" y="83.7">156</text>
<text x="186" y="81.9">158</text>
<text x="186" y="80.1">160</text>
<text x="186" y="78.2">162</text>
<text x="197.9" y="78.2">LCD_VSYNC</text>
<text x="197.9" y="80.1">LCD_HSYNC</text>
<text x="197.9" y="81.9">LCD_DATA4</text>
<text x="215.8" y="79">LCD_VSYNC</text>
<text x="215.8" y="80.8">LCD_HSYNC</text>
<text x="52.1" y="84.6">TP37</text>
<text x="150.3" y="89.2">LCD_DATA5</text>
<text x="150.3" y="87.4">LCD_DATA6</text>
<text x="150.3" y="85.6">LCD_DATA0</text>
<text x="169.7" y="89.2">149</text>
<text x="169.7" y="87.3">151</text>
<text x="169.7" y="85.5">153</text>
<text x="174.7" y="88.5">151</text>
<text x="174.7" y="86.7">153</text>
<text x="174.7" y="84.9">155</text>
<text x="181" y="88.5">152</text>
<text x="181" y="86.7">154</text>
<text x="181" y="84.9">156</text>
<text x="186" y="89.2">150</text>
<text x="186" y="87.3">152</text>
<text x="186" y="85.5">154</text>
<text x="197.9" y="85.6">LCD_DATA3</text>
<text x="197.9" y="89.2">LCD_DATA12</text>
<text x="197.9" y="87.4">LCD_DATA10</text>
<text x="36.4" y="91.1">GND</text>
<text x="52.1" y="95.6">TP38</text>
<text x="150.3" y="94.7">LCD_DATA8</text>
<text x="150.3" y="92.9">LCD_DATA9</text>
<text x="169.7" y="94.7">143</text>
<text x="169.7" y="92.8">145</text>
<text x="169.7" y="91">147</text>
<text x="174.7" y="95.8">143</text>
<text x="174.7" y="94">145</text>
<text x="174.7" y="92.2">147</text>
<text x="174.7" y="90.4">149</text>
<text x="181" y="95.8">144</text>
<text x="181" y="94">146</text>
<text x="181" y="92.2">148</text>
<text x="181" y="90.4">150</text>
<text x="186" y="94.7">144</text>
<text x="186" y="92.8">146</text>
<text x="186" y="91">148</text>
<text x="197.9" y="91.1">LCD_DATA11</text>
<text x="197.9" y="94.7">LCD_DATA16</text>
<text x="31.5" y="98.4">ONOFF</text>
<text x="52.1" y="99.3">TP40</text>
<text x="52.1" y="97.5">TP39</text>
<text x="150.3" y="100.2">LCD_DATA18</text>
<text x="150.3" y="98.4">LCD_DATA13</text>
<text x="150.3" y="96.5">LCD_DATA14</text>
<text x="169.7" y="102">135</text>
<text x="169.7" y="100.2">137</text>
<text x="169.7" y="98.3">139</text>
<text x="169.7" y="96.5">141</text>
<text x="174.7" y="101.3">137</text>
<text x="174.7" y="99.5">139</text>
<text x="174.7" y="97.7">141</text>
<text x="181" y="101.3">138</text>
<text x="181" y="99.5">140</text>
<text x="181" y="97.7">142</text>
<text x="186" y="102">136</text>
<text x="186" y="100.2">138</text>
<text x="186" y="98.3">140</text>
<text x="186" y="96.5">142</text>
<text x="197.9" y="96.5">LCD_DATA15</text>
<text x="197.9" y="98.4">LCD_DATA20</text>
<text x="197.9" y="100.2">LCD_DATA19</text>
<text x="150.3" y="107.5">LCD_DATA21</text>
<text x="150.3" y="105.7">LCD_DATA22</text>
<text x="150.3" y="103.8">LCD_DATA17</text>
<text x="169.7" y="107.5">129</text>
<text x="169.7" y="105.6">131</text>
<text x="169.7" y="103.8">133</text>
<text x="174.7" y="106.8">131</text>
<text x="174.7" y="105">133</text>
<text x="174.7" y="103.2">135</text>
<text x="181" y="106.8">132</text>
<text x="181" y="105">134</text>
<text x="181" y="103.2">136</text>
<text x="186" y="107.5">130</text>
<text x="186" y="105.6">132</text>
<text x="186" y="103.8">134</text>
<text x="197.9" y="103.8">LCD_DATA23</text>
<text x="131.7" y="113.7">ENET2_TXD0</text>
<text x="150.3" y="113">ENET2_TXD0</text>
<text x="169.7" y="112.9">123</text>
<text x="169.7" y="111.1">125</text>
<text x="169.7" y="109.3">127</text>
<text x="174.7" y="112.3">125</text>
<text x="174.7" y="110.5">127</text>
<text x="174.7" y="108.7">129</text>
<text x="181" y="112.3">126</text>
<text x="181" y="110.5">128</text>
<text x="181" y="108.7">130</text>
<text x="186" y="112.9">124</text>
<text x="186" y="111.1">126</text>
<text x="186" y="109.3">128</text>
<text x="197.9" y="111.2">ENET1_RXER</text>
<text x="197.9" y="113">ENET1_TXD1</text>
<text x="215.8" y="111.9">ENET1_RXER</text>
<text x="215.8" y="113.7">ENET1_TXD1</text>
<text x="87.8" y="117.4">ECSPI4_SCLK</text>
<text x="87.8" y="115.5">ECSPI4_MOSI</text>
<text x="106.4" y="116.7">ENET2_TXD1</text>
<text x="106.4" y="114.8">ENET2_TXEN</text>
<text x="131.7" y="117.4">ENET2_TXD1</text>
<text x="131.7" y="119.2">ENET2_CRS_DV</text>
<text x="131.7" y="115.5">ENET2_TXEN</text>
<text x="150.3" y="116.7">ENET2_TXD1</text>
<text x="150.3" y="118.5">ENET2_CRS_DV</text>
<text x="150.3" y="114.8">ENET2_TXEN</text>
<text x="169.7" y="114.8">121</text>
<text x="169.7" y="118.4">117</text>
<text x="169.7" y="116.6">119</text>
<text x="174.7" y="116">121</text>
<text x="174.7" y="114.1">123</text>
<text x="174.7" y="119.6">117</text>
<text x="174.7" y="117.8">119</text>
<text x="181" y="116">122</text>
<text x="181" y="114.1">124</text>
<text x="181" y="119.6">118</text>
<text x="181" y="117.8">120</text>
<text x="186" y="114.8">122</text>
<text x="186" y="118.4">118</text>
<text x="186" y="116.6">120</text>
<text x="197.9" y="114.8">ENET1_TXD0</text>
<text x="197.9" y="118.5">ENET1_TX_CLK</text>
<text x="215.8" y="115.5">ENET1_TXD0</text>
<text x="215.8" y="119.2">ENET1_TX_CLK</text>
<text x="106.4" y="125.8">ENET2_RXER</text>
<text x="131.7" y="124.7">ENET2_RXD0</text>
<text x="131.7" y="122.9">ENET2_RXD1</text>
<text x="150.3" y="125.8">ENET2_RXER</text>
<text x="150.3" y="124">ENET2_RXD0</text>
<text x="150.3" y="122.1">ENET2_RXD1</text>
<text x="169.7" y="125.8">109</text>
<text x="169.7" y="123.9">111</text>
<text x="169.7" y="122.1">113</text>
<text x="169.7" y="120.3">115</text>
<text x="174.7" y="125.1">111</text>
<text x="174.7" y="123.3">113</text>
<text x="174.7" y="121.5">115</text>
<text x="181" y="125.1">112</text>
<text x="181" y="123.3">114</text>
<text x="181" y="121.5">116</text>
<text x="186" y="125.8">110</text>
<text x="186" y="123.9">112</text>
<text x="186" y="122.1">114</text>
<text x="186" y="120.3">116</text>
<text x="197.9" y="122.1">ENET1_TXEN</text>
<text x="215.8" y="122.9">ENET1_TXEN</text>
<text x="87.8" y="130.2">ECSPI4_MISO</text>
<text x="87.8" y="126.5">ECSPI4_SS0</text>
<text x="106.4" y="129.5">ENET2_TX_CLK</text>
<text x="131.7" y="130.2">ENET2_TX_CLK</text>
<text x="131.7" y="126.5">ENET2_RXER</text>
<text x="150.3" y="129.5">ENET2_TX_CLK</text>
<text x="169.7" y="131.2">103</text>
<text x="169.7" y="129.4">105</text>
<text x="169.7" y="127.6">107</text>
<text x="174.7" y="130.6">105</text>
<text x="174.7" y="128.8">107</text>
<text x="174.7" y="127">109</text>
<text x="181" y="130.6">106</text>
<text x="181" y="128.8">108</text>
<text x="181" y="127">110</text>
<text x="186" y="131.2">104</text>
<text x="186" y="129.4">106</text>
<text x="186" y="127.6">108</text>
<text x="131.7" y="137.5">ENET1_RXD0</text>
<text x="131.7" y="135.7">ENET1_RXD1</text>
<text x="131.7" y="133.8">ENET1_CRS_DV</text>
<text x="150.3" y="136.8">ENET1_RXD0</text>
<text x="150.3" y="135">ENET1_RXD1</text>
<text x="150.3" y="133.1">ENET1_CRS_DV</text>
<text x="169.7" y="133.1">101</text>
<text x="170.6" y="136.7">97</text>
<text x="170.6" y="134.9">99</text>
<text x="174.7" y="137.9">97</text>
<text x="174.7" y="136.1">99</text>
<text x="174.7" y="134.2">101</text>
<text x="174.7" y="132.4">103</text>
<text x="181" y="136.1">100</text>
<text x="181" y="134.2">102</text>
<text x="181" y="132.4">104</text>
<text x="181.9" y="137.9">98</text>
<text x="186" y="136.7">98</text>
<text x="186" y="134.9">100</text>
<text x="186" y="133.1">102</text>
<text x="170.6" y="142.2">91</text>
<text x="170.6" y="140.4">93</text>
<text x="170.6" y="138.6">95</text>
<text x="174.7" y="143.4">91</text>
<text x="174.7" y="141.6">93</text>
<text x="174.7" y="139.7">95</text>
<text x="181.9" y="143.4">92</text>
<text x="181.9" y="141.6">94</text>
<text x="181.9" y="139.7">96</text>
<text x="186" y="142.2">92</text>
<text x="186" y="140.4">94</text>
<text x="186" y="138.6">96</text>
<text x="170.6" y="149.5">83</text>
<text x="170.6" y="147.7">85</text>
<text x="170.6" y="145.9">87</text>
<text x="170.6" y="144.1">89</text>
<text x="174.7" y="148.9">85</text>
<text x="174.7" y="147.1">87</text>
<text x="174.7" y="145.2">89</text>
<text x="181.9" y="148.9">86</text>
<text x="181.9" y="147.1">88</text>
<text x="181.9" y="145.2">90</text>
<text x="186" y="149.5">84</text>
<text x="186" y="147.7">86</text>
<text x="186" y="145.9">88</text>
<text x="186" y="144.1">90</text>
<text x="87.8" y="154">I2C2_SCL</text>
<text x="87.8" y="155.8">I2C1_SDA</text>
<text x="106.4" y="153.2">UART5_TXD</text>
<text x="106.4" y="155.1">UART4_RXD</text>
<text x="131.7" y="154">UART5_TXD</text>
<text x="131.7" y="155.8">UART4_RXD</text>
<text x="150" y="153.2">UART5_TXD</text>
<text x="150.3" y="155.1">UART4_RXD</text>
<text x="170.6" y="155">77</text>
<text x="170.6" y="153.2">79</text>
<text x="170.6" y="151.3">81</text>
<text x="174.7" y="154.4">79</text>
<text x="174.7" y="152.5">81</text>
<text x="174.7" y="150.7">83</text>
<text x="181.9" y="154.4">80</text>
<text x="181.9" y="152.5">82</text>
<text x="181.9" y="150.7">84</text>
<text x="186" y="155">78</text>
<text x="186" y="153.2">80</text>
<text x="186" y="151.3">82</text>
<text x="197.9" y="155.1">UART2_RTS</text>
<text x="215.8" y="155.8">UART2_RTS</text>
<text x="238.1" y="155.1">UART2_RTS</text>
<text x="257.9" y="155.8">CAN2_RX</text>
<text x="87.8" y="157.6">I2C1_SCL</text>
<text x="106.4" y="156.9">UART4_TXD</text>
<text x="131.7" y="157.6">UART4_TXD</text>
<text x="150" y="156.9">UART4_TXD</text>
<text x="170.6" y="160.5">71</text>
<text x="170.6" y="158.7">73</text>
<text x="170.6" y="156.8">75</text>
<text x="174.7" y="161.7">71</text>
<text x="174.7" y="159.9">73</text>
<text x="174.7" y="158">75</text>
<text x="174.7" y="156.2">77</text>
<text x="181.9" y="161.7">72</text>
<text x="181.9" y="159.9">74</text>
<text x="181.9" y="158">76</text>
<text x="181.9" y="156.2">78</text>
<text x="186" y="160.5">72</text>
<text x="186" y="158.7">74</text>
<text x="186" y="156.8">76</text>
<text x="197.9" y="158.7">UART1_RTS</text>
<text x="197.9" y="160.5">UART2_CTS</text>
<text x="215.8" y="159.4">UART1_RTS</text>
<text x="215.8" y="161.2">UART2_CTS</text>
<text x="238.1" y="158.7">UART1_RTS</text>
<text x="238.1" y="160.5">UART2_CTS</text>
<text x="257.9" y="159.4">SD1_CD</text>
<text x="257.9" y="161.2">CAN2_TX</text>
<text x="150" y="167.9">UART1_RXD</text>
<text x="170.6" y="167.8">63</text>
<text x="170.6" y="166">65</text>
<text x="170.6" y="164.2">67</text>
<text x="170.6" y="162.3">69</text>
<text x="174.7" y="167.2">65</text>
<text x="174.7" y="165.4">67</text>
<text x="174.7" y="163.5">69</text>
<text x="181.9" y="167.2">66</text>
<text x="181.9" y="165.4">68</text>
<text x="181.9" y="163.5">70</text>
<text x="186" y="167.8">64</text>
<text x="186" y="166">66</text>
<text x="186" y="164.2">68</text>
<text x="186" y="162.3">70</text>
<text x="197.9" y="166">UART1_CTS</text>
<text x="197.9" y="167.9">GPIO_0</text>
<text x="197.9" y="164.2">UART5_RXD</text>
<text x="215.8" y="166.8">UART1_CTS</text>
<text x="215.8" y="164.9">UART5_RXD</text>
<text x="238.1" y="166">UART1_CTS</text>
<text x="238.1" y="167.9">GPIO_0</text>
<text x="238.1" y="164.2">UART5_RXD</text>
<text x="257.9" y="166.8">HDMI_INT</text>
<text x="260.2" y="164.9">I2C2_SDA</text>
<text x="87.8" y="170.4">ENET_MDIO</text>
<text x="106.4" y="169.7">GPIO_6</text>
<text x="131.7" y="168.6">UART1_RXD</text>
<text x="131.7" y="170.4">GPIO_6</text>
<text x="150" y="173.4">UART1_TXD</text>
<text x="150.3" y="169.7">GPIO_6</text>
<text x="170.6" y="173.3">57</text>
<text x="170.6" y="171.5">59</text>
<text x="170.6" y="169.6">61</text>
<text x="174.7" y="172.7">59</text>
<text x="174.7" y="170.8">61</text>
<text x="174.7" y="169">63</text>
<text x="181.9" y="172.7">60</text>
<text x="181.9" y="170.8">62</text>
<text x="181.9" y="169">64</text>
<text x="186" y="173.3">58</text>
<text x="186" y="171.5">60</text>
<text x="186" y="169.6">62</text>
<text x="197.9" y="169.7">GPIO_1</text>
<text x="197.9" y="173.4">GPIO_2</text>
<text x="215.8" y="168.6">GPIO_0</text>
<text x="215.8" y="170.4">GPIO_1</text>
<text x="238.1" y="169.7">GPIO_1</text>
<text x="238.1" y="173.4">GPIO_2</text>
<text x="257.9" y="168.6">USB_OTG1_ID</text>
<text x="257.9" y="170.4">USB_OTG1_OC</text>
<text x="87.8" y="177.7">ENET_MDC</text>
<text x="87.8" y="175.9">USB_HST_OC</text>
<text x="106.4" y="177">GPIO_7</text>
<text x="106.4" y="175.2">GPIO_3</text>
<text x="131.7" y="177.7">GPIO_7</text>
<text x="131.7" y="175.9">GPIO_3</text>
<text x="131.7" y="174.1">UART1_TXD</text>
<text x="150.3" y="177">GPIO_7</text>
<text x="150.3" y="175.2">GPIO_3</text>
<text x="170.6" y="178.8">51</text>
<text x="170.6" y="177">53</text>
<text x="170.6" y="175.1">55</text>
<text x="174.7" y="180">51</text>
<text x="174.7" y="178.1">53</text>
<text x="174.7" y="176.3">55</text>
<text x="174.7" y="174.5">57</text>
<text x="181.9" y="180">52</text>
<text x="181.9" y="178.1">54</text>
<text x="181.9" y="176.3">56</text>
<text x="181.9" y="174.5">58</text>
<text x="186" y="178.8">52</text>
<text x="186" y="177">54</text>
<text x="186" y="175.1">56</text>
<text x="197.9" y="175.2">GPIO_9</text>
<text x="197.9" y="177">JTAG_TCK</text>
<text x="197.9" y="178.8">JTAG_TDO</text>
<text x="215.8" y="174.1">GPIO_2</text>
<text x="215.8" y="175.9">GPIO_9</text>
<text x="215.8" y="177.7">JTAG_TCK</text>
<text x="215.8" y="179.5">JTAG_TDO</text>
<text x="238.1" y="177">JTAG_TCK</text>
<text x="238.1" y="178.8">JTAG_TDO</text>
<text x="238.1" y="175.2">GPIO_9</text>
<text x="257.9" y="177.7">SAI2_RXD</text>
<text x="257.9" y="179.5">SAI2_SYNC</text>
<text x="257.9" y="174.1">USB_HST_PWR</text>
<text x="257.9" y="175.9">SD1_nRST</text>
<text x="87.8" y="181.4">ADCx_IN5</text>
<text x="87.8" y="183.2">USB_OTG1_PWR</text>
<text x="87.8" y="185">BLT_PWM</text>
<text x="106.4" y="180.7">GPIO_5</text>
<text x="106.4" y="182.5">GPIO_4</text>
<text x="106.4" y="184.3">GPIO_8</text>
<text x="131.7" y="185">GPIO_8</text>
<text x="131.7" y="183.2">GPIO_4</text>
<text x="131.7" y="181.4">GPIO_5</text>
<text x="150.3" y="184.3">GPIO_8</text>
<text x="150.3" y="182.5">GPIO_4</text>
<text x="150.3" y="180.7">GPIO_5</text>
<text x="170.6" y="184.3">45</text>
<text x="170.6" y="182.5">47</text>
<text x="170.6" y="180.6">49</text>
<text x="174.7" y="185.5">45</text>
<text x="174.7" y="183.6">47</text>
<text x="174.7" y="181.8">49</text>
<text x="181.9" y="185.5">46</text>
<text x="181.9" y="183.6">48</text>
<text x="181.9" y="181.8">50</text>
<text x="186" y="184.3">46</text>
<text x="186" y="182.5">48</text>
<text x="186" y="180.6">50</text>
<text x="197.9" y="182.5">JTAG_nTRST</text>
<text x="197.9" y="184.3">JTAG_TMS</text>
<text x="215.8" y="183.2">JTAG_nTRST</text>
<text x="215.8" y="185">JTAG_TMS</text>
<text x="238.1" y="182.5">JTAG_nTRST</text>
<text x="238.1" y="184.3">JTAG_TMS</text>
<text x="257.9" y="183.2">SAI2_TXD</text>
<text x="257.9" y="185">SAI2_MCLK</text>
<text x="87.8" y="186.9">SAI2_BCLK</text>
<text x="106.4" y="186.1">JTAG_TDI</text>
<text x="131.7" y="186.9">JTAG_TDI</text>
<text x="150.3" y="186.1">JTAG_TDI</text>
<text x="170.6" y="191.6">39</text>
<text x="170.6" y="187.9">41</text>
<text x="170.6" y="186.1">43</text>
<text x="174.7" y="189.1">41</text>
<text x="174.7" y="187.3">43</text>
<text x="181.9" y="189.1">42</text>
<text x="181.9" y="187.3">44</text>
<text x="186" y="191.6">40</text>
<text x="186" y="187.9">42</text>
<text x="186" y="186.1">44</text>
<text x="197.9" y="186.1">SNVS_TAMPER2</text>
<text x="215.8" y="186.9">SNVS_TAMPER2</text>
<text x="238.1" y="186.1">SNVS_TAMPER2</text>
<text x="257.9" y="186.9">PERI_PWREN</text>
<text x="87.8" y="197.8">SPDIF_TX</text>
<text x="106.4" y="197.1">JTAG_MOD</text>
<text x="131.7" y="197.8">JTAG_MOD</text>
<text x="150.3" y="197.1">JTAG_MOD</text>
<text x="170.6" y="197.1">33</text>
<text x="170.6" y="195.2">35</text>
<text x="170.6" y="193.4">37</text>
<text x="174.7" y="196.4">35</text>
<text x="174.7" y="194.6">37</text>
<text x="174.7" y="192.8">39</text>
<text x="181.9" y="196.4">36</text>
<text x="181.9" y="194.6">38</text>
<text x="181.9" y="192.8">40</text>
<text x="186" y="197.1">34</text>
<text x="186" y="195.2">36</text>
<text x="186" y="193.4">38</text>
<text x="197.9" y="195.3">SNVS_TAMPER0</text>
<text x="215.8" y="196">SNVS_TAMPER0</text>
<text x="238.1" y="195.3">SNVS_TAMPER0</text>
<text x="257.9" y="196">ACC_INT</text>
<text x="131.7" y="203.3">USB_OTG1_DN</text>
<text x="131.7" y="199.7">nUSB_OTG_CHD</text>
<text x="150.3" y="202.6">USB_OTG1_DN</text>
<text x="150.3" y="199">nUSB_OTG_CHD</text>
<text x="170.6" y="202.6">27</text>
<text x="170.6" y="200.7">29</text>
<text x="170.6" y="198.9">31</text>
<text x="174.7" y="203.8">27</text>
<text x="174.7" y="201.9">29</text>
<text x="174.7" y="200.1">31</text>
<text x="174.7" y="198.2">33</text>
<text x="181.9" y="203.8">28</text>
<text x="181.9" y="201.9">30</text>
<text x="181.9" y="200.1">32</text>
<text x="181.9" y="198.2">34</text>
<text x="186" y="202.6">28</text>
<text x="186" y="200.7">30</text>
<text x="186" y="198.9">32</text>
<text x="197.9" y="200.8">SNVS_TAMPER4</text>
<text x="215.8" y="201.5">SNVS_TAMPER4</text>
<text x="238.1" y="200.8">SNVS_TAMPER4</text>
<text x="257.9" y="201.5">AUD_INT</text>
<text x="131.7" y="208.8">USB_OTG2_DN</text>
<text x="131.7" y="205.1">USB_OTG1_DP</text>
<text x="150.3" y="209.9">USB_OTG2_DP</text>
<text x="150.3" y="208.1">USB_OTG2_DN</text>
<text x="150.3" y="204.4">USB_OTG1_DP</text>
<text x="170.6" y="209.9">19</text>
<text x="170.6" y="208.1">21</text>
<text x="170.6" y="206.2">23</text>
<text x="170.6" y="204.4">25</text>
<text x="174.7" y="209.3">21</text>
<text x="174.7" y="207.4">23</text>
<text x="174.7" y="205.6">25</text>
<text x="181.9" y="209.3">22</text>
<text x="181.9" y="207.4">24</text>
<text x="181.9" y="205.6">26</text>
<text x="186" y="209.9">20</text>
<text x="186" y="208.1">22</text>
<text x="186" y="206.2">24</text>
<text x="186" y="204.4">26</text>
<text x="197.9" y="206.2">SNVS_TAMPER7</text>
<text x="215.8" y="207">SNVS_TAMPER7</text>
<text x="238.1" y="206.2">SNVS_TAMPER7</text>
<text x="257.9" y="207">SHIFT_STCP</text>
<text x="131.7" y="210.7">USB_OTG2_DP</text>
<text x="170.6" y="215.3">13</text>
<text x="170.6" y="213.5">15</text>
<text x="170.6" y="211.7">17</text>
<text x="174.7" y="214.7">15</text>
<text x="174.7" y="212.9">17</text>
<text x="174.7" y="211.1">19</text>
<text x="181.9" y="214.7">16</text>
<text x="181.9" y="212.9">18</text>
<text x="181.9" y="211.1">20</text>
<text x="186" y="215.3">14</text>
<text x="186" y="213.5">16</text>
<text x="186" y="211.7">18</text>
<text x="197.9" y="211.8">SNVS_TAMPER8</text>
<text x="197.9" y="215.4">ONOFF</text>
<text x="197.9" y="213.6">POR_B</text>
<text x="215.8" y="212.5">SNVS_TAMPER8</text>
<text x="215.8" y="214.3">POR_B</text>
<text x="238.1" y="211.8">SNVS_TAMPER8</text>
<text x="257.9" y="212.5">SHIFT_nOE</text>
<text x="87.8" y="219.8">SHIFT_SDI</text>
<text x="87.8" y="221.6">SHIFT_SHCP</text>
<text x="106.4" y="220.9">BOOT_MODE1</text>
<text x="106.4" y="219.1">BOOT_MODE0</text>
<text x="131.7" y="221.6">BOOT_MODE1</text>
<text x="131.7" y="219.8">BOOT_MODE0</text>
<text x="150.3" y="220.9">BOOT_MODE1</text>
<text x="150.3" y="219.1">BOOT_MODE0</text>
<text x="170.6" y="217.2">11</text>
<text x="171.5" y="220.9">7</text>
<text x="171.5" y="219">9</text>
<text x="174.7" y="220.2">9</text>
<text x="174.7" y="218.4">11</text>
<text x="174.7" y="216.5">13</text>
<text x="181.9" y="220.2">10</text>
<text x="181.9" y="218.4">12</text>
<text x="181.9" y="216.5">14</text>
<text x="186" y="220.9">8</text>
<text x="186" y="219">10</text>
<text x="186" y="217.2">12</text>
<text x="197.9" y="217.3">SNVS_TAMPER5</text>
<text x="197.9" y="219.1">SNVS_TAMPER9</text>
<text x="215.8" y="216.1">ONOFF</text>
<text x="215.8" y="218">SNVS_TAMPER5</text>
<text x="215.8" y="219.8">SNVS_TAMPER9</text>
<text x="238.1" y="217.3">SNVS_TAMPER5</text>
<text x="238.1" y="219.1">SNVS_TAMPER9</text>
<text x="257.9" y="218">ENET1_nINT</text>
<text x="257.9" y="219.8">LCD_DISP</text>
<text x="171.5" y="226.4">1</text>
<text x="171.5" y="224.5">3</text>
<text x="171.5" y="222.7">5</text>
<text x="174.7" y="227.5">1</text>
<text x="174.7" y="225.7">3</text>
<text x="174.7" y="223.9">5</text>
<text x="174.7" y="222">7</text>
<text x="182.8" y="227.5">2</text>
<text x="182.8" y="225.7">4</text>
<text x="182.8" y="223.9">6</text>
<text x="182.8" y="222">8</text>
<text x="186" y="226.4">2</text>
<text x="186" y="224.5">4</text>
<text x="186" y="222.7">6</text>
<text x="215.8" y="225.3">MX6_POR_B</text>
<text x="173.7" y="231.5">P1A</text>
<text x="171" y="235.5">CONN_EDGE_200P</text>
<text x="164.6" y="241">GND</text>
<text x="190.2" y="241">GND</text>
<text x="301.5" y="264">Title</text>
<text x="301.5" y="269.5">Size</text>
<text x="308.9" y="269.5">Document Number</text>
<text x="361.9" y="269.5">Rev</text>
<text x="301.5" y="275">Date:</text>
<text x="309.1" y="275">Monday, February 27, 2017</text>
<text x="338.1" y="275">Sheet</text>
<text x="347.3" y="275">4</text>
<text x="352.8" y="275">of</text>
<text x="358.3" y="275">4</text>
</g>
<g font-size="1.3">
<text x="38.4" y="1.4">5</text>
<text x="111.5" y="1.4">4</text>
<text x="184.7" y="1.4">3</text>
<text x="257.9" y="1.4">2</text>
<text x="331" y="1.4">1</text>
<text x=".5" y="37.3">D</text>
<text x="368" y="37.3">D</text>
<text x=".5" y="105.9">C</text>
<text x="368" y="105.9">C</text>
<text x=".5" y="174.5">B</text>
<text x="368" y="174.5">B</text>
<text x=".5" y="243">A</text>
<text x="368" y="243">A</text>
<text x="38.4" y="277.5">5</text>
<text x="111.5" y="277.5">4</text>
<text x="184.7" y="277.5">3</text>
<text x="257.9" y="277.5">2</text>
<text x="331" y="277.5">1</text>
</g>
</svg>
